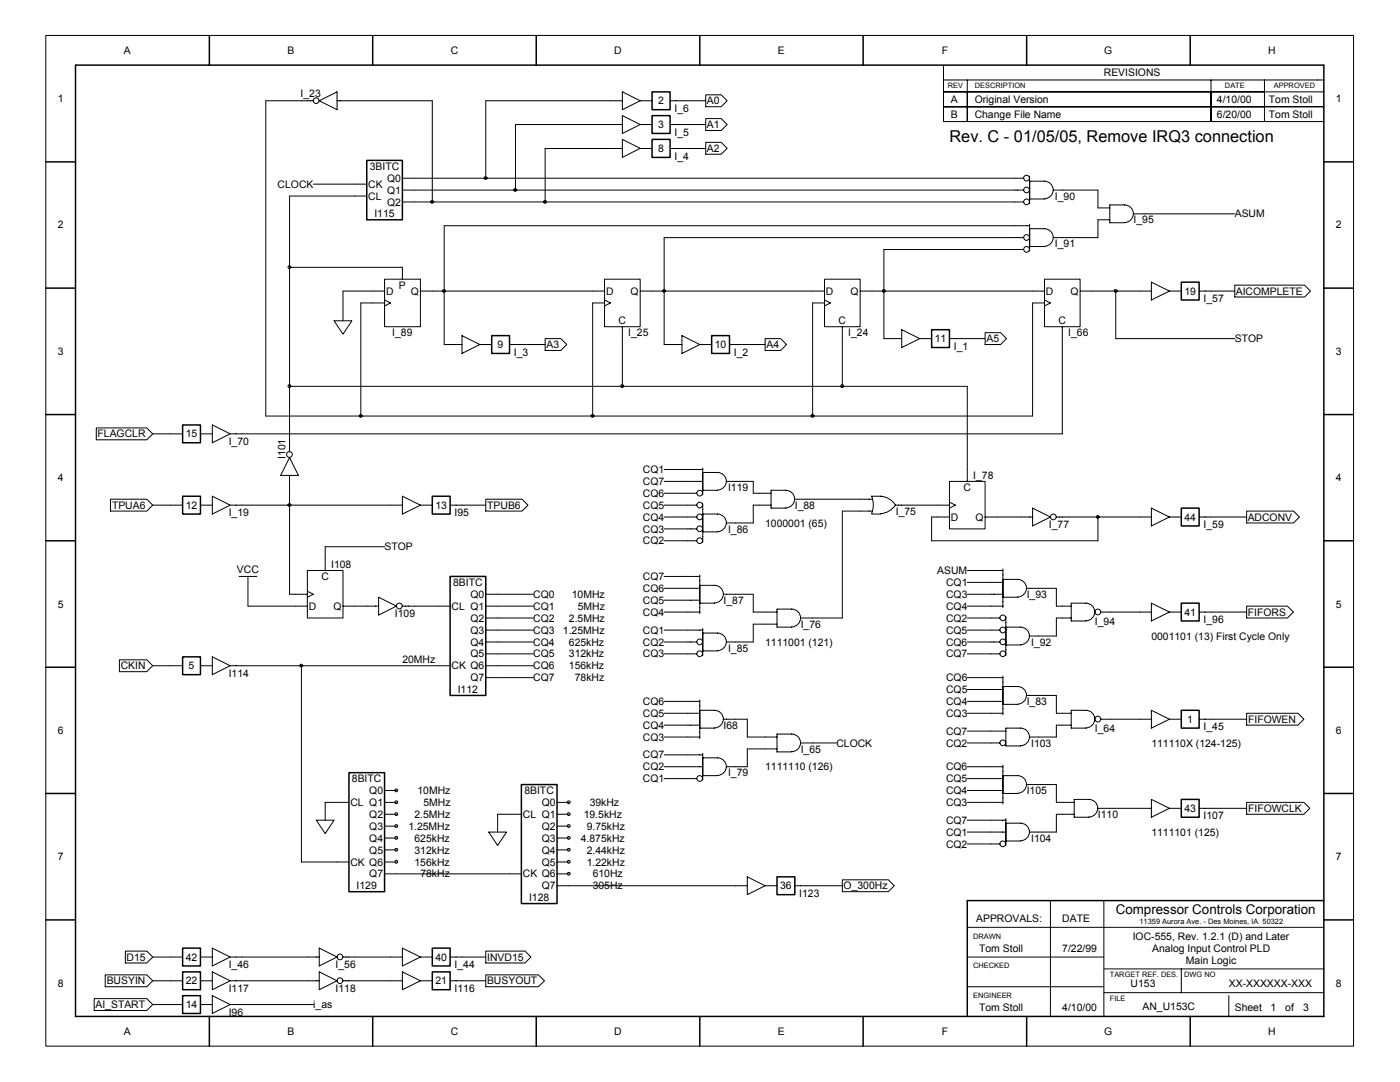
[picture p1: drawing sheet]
<svg xmlns="http://www.w3.org/2000/svg" width="279mm" height="216mm" viewBox="0 0 279 216" stroke-linecap="round" stroke-linejoin="round" font-family="sans-serif">
<g fill="none" stroke="#000" stroke-width=".2">
<path d="M9.1 7.1h261v201.6h-261zM124.2 18.3l3.6 1.8-3.6 1.8zM140.8 18.9h3.1l1.2 1.2-1.2 1.2h-3.1zM188.3 18.3h4.7v3h-4.7zM188.3 13v5.3h75.9M188.3 16h75.9M193 18.3h48.7v3h-48.7zM193 16v2.3M241.7 18.3h10.6v3h-10.6zM241.7 16v2.3M252.3 16v2.3M62.5 36.7h10.7"/>
<path d="M62.5 20.1h-9.5v62.9h153.1v-22.5h2.3M63.7 20.1l3.6-1.8v3.6zM67.3 20.1h19v20.2M73.2 39.1h-15.4v51M80.3 37.9h124M80.3 35.6h124M124.2 27.8l3.6 1.8-3.6 1.8zM124.2 23.1l3.6 1.7-3.6 1.8zM124.2 29.6h-15.4v10.7M124.2 24.8h-21.3v13.1M124.2 20.1h-27.3v15.5M127.8 29.6h2.3"/>
<path d="M127.8 24.8h2.3M127.8 20.1h2.3M133.7 29.6h7.1M133.7 24.8h7.1M133.7 20.1h7.1M140.8 23.7h3.1l1.2 1.1-1.2 1.2h-3.1zM140.8 28.4h3.1l1.2 1.2-1.2 1.2h-3.1zM188.3 21.3h4.7v3h-4.7zM188.3 21.3h75.9M193 21.3h48.7v3h-48.7zM205.5 39.7h2.9M205.5 36.2h2.9"/>
<path d="M205.5 35.3v5.3M208.4 36.2a1.76 1.76 0 0 1 1.8 1.7 1.76 1.76 0 0 1-1.8 1.8M210.2 37.9h8.9v3.6h2.4M241.7 21.3h10.6v3h-10.6zM252.3 24.3h11.9M57.8 53.3h22.5v2.4M76.8 55.7h7.1v9.5h-7.1zM76.8 59.9l1.1 .6-1.1 .5M76.8 58.1h-8.3v5.9M80.3 40.3h124M83.9 58.1h36.7M120.6 55.7h7.2v9.5h-7.2z"/>
<path d="M120.6 59.9l1.2 .6-1.2 .5M127.8 58.1h36.7M164.5 55.7h7.2v9.5h-7.2zM164.5 59.9l1.2 .6-1.2 .5M171.7 58.1h36.7M204.3 47.4h-71.8v21.3h3.6M204.3 49.8h-27.9v17.8h3.6M205.5 44.7v5.4M205.5 45h-116.9v23.7h3.6M205.5 49.2h2.9M205.5 45.6h2.9M208.4 45.6a1.76 1.76 0 0 1 1.8 1.8 1.76 1.76 0 0 1-1.8 1.7"/>
<path d="M208.4 55.7h7.2v9.5h-7.2zM208.4 59.9l1.2 .6-1.2 .5M215.6 58.1h14.2M221.5 43.9h-2.4v3.5h-8.9M222.7 58.1v9.5h23.7M224.4 40.9a1.76 1.76 0 0 1 1.8 1.8 1.76 1.76 0 0 1-1.8 1.7M224.5 40.9h-3v3.5h3M226.2 42.7h20.2M229.8 56.3l3.6 1.8-3.6 1.8zM233.4 58.1h2.4M239.3 58.1h7.1M246.4 56.9h13.9l1.2 1.2-1.2 1.2h-13.9z"/>
<path d="M57.8 77.1h135.2v19M66.7 64h3.5l-1.7 2.7zM76.8 60.5h-4.8v22.5M92.2 67l3.6 1.7-3.6 1.8zM95.8 68.7h2.3M101.7 68.7h7.1M108.8 67.6h3.1l1.2 1.1-1.2 1.2h-3.1zM120.6 60.5h-2.3v22.5M124.2 65.2v11.9M136.1 67l3.6 1.7-3.6 1.8zM139.7 68.7h2.3M145.6 68.7h7.1"/>
<path d="M152.7 67.6h3.1l1.2 1.1-1.2 1.2h-3.1zM164.5 60.5h-2.3v22.5M168.1 65.2v11.9M180 65.8l3.6 1.8-3.6 1.7zM183.6 67.6h2.3M189.5 67.6h7.1M196.6 66.4h3.1l1.2 1.2-1.2 1.1h-3.1zM212 65.2v21.4h-166.1M19.2 85.4h10.1l1.2 1.2-1.2 1.2h-10.1zM22.1 99.6h7.2l1.2 1.2-1.2 1.2h-7.2zM30.5 86.6h5.9M40 86.6h2.4"/>
<path d="M42.4 99l3.5 1.8-3.5 1.8zM42.4 84.8l3.5 1.8-3.5 1.7zM57.8 91.3l1.8 3.6h-3.6zM57.8 94.9v23.7h3.5M80.3 99l3.6 1.8-3.6 1.8zM96.9 99.6h7.3l1.2 1.2-1.2 1.2h-7.3zM132.5 93.7h7.8M132.5 96.1h7.8M132.5 98.4h6.6M140.3 94.3h2.9a1.76 1.76 0 0 1 1.7 1.7 1.76 1.76 0 0 1-1.7 1.8M140.3 93.4v5.3M140.3 97.8h2.9"/>
<path d="M145 96.1h5.3v2.3h3.6M156.8 97.8a1.76 1.76 0 0 1 1.8 1.8 1.76 1.76 0 0 1-1.8 1.7M156.8 97.8h-2.9v3.6h2.9M158.6 99.6h15.4M173.9 99a4.8 4.8 0 0 1 0 3.5M174 99h1.8M175.8 99a3.8 3.8 0 0 1 2.9 1.8 3.8 3.8 0 0 1-2.9 1.7M189.5 96.1h7.1v9.4h-7.1zM30.5 100.8h5.9M40 100.8h2.4M45.9 100.8h34.4M47.7 115h3.6"/>
<path d="M49.5 115v5.9h11.8M61.3 113.8h7.2v9.5h-7.2zM61.3 118l1.2 .6-1.2 .6M75.6 119.2l3.5 1.7-3.5 1.8zM76.8 109.1h-11.9v4.7M83.9 100.8h2.4M89.8 100.8h7.1M96.9 118.6h9.5M132.5 105.5h6.6M132.5 107.9h6.6M132.5 103.2h6.6M132.5 100.8h6.6"/>
<path d="M132.5 119.8h7.2M132.5 115h7.2M132.5 117.4h7.2M139.7 114.7v7.7M139.7 116.8h2.9M140.3 102.6h2.9a1.76 1.76 0 0 1 1.7 1.7 1.76 1.76 0 0 1-1.7 1.8M140.3 100.5v7.7M140.3 106.1h2.9M142.6 116.8a1.76 1.76 0 0 1 1.8 1.8 1.76 1.76 0 0 1-1.8 1.7M144.4 118.6h5.9v3.5h4.8M153.9 100.8h-3.6v3.6h-5.3M174 102h-5.9v21.3h-8.3"/>
<path d="M174 102.6h1.8M178.8 100.8h10.7M189.5 103.2h-3.6v4.7h33.2v-4.7M189.5 100.2l1.2 .6-1.2 .6M193 118.6h7.2M193 113.8h7.2M193 116.2h7.2M196.6 103.2h9.5M200.2 113.5v7.7M200.2 119.2h2.9M200.2 115.6h2.9M203.1 115.6a1.76 1.76 0 0 1 1.8 1.8 1.76 1.76 0 0 1-1.8 1.7"/>
<path d="M204.9 117.4h5.9v3.5h3M206.1 101.4l3.5 1.8-3.5 1.7zM210.8 103.2h19M229.8 101.4l3.6 1.8-3.6 1.7zM233.4 103.2h2.4M239.3 103.2h9.5M248.8 102h9.3l1.2 1.2-1.2 1.2h-9.3zM23.8 131.7h5.5l1.2 1.1-1.2 1.2h-5.5zM30.5 132.8h5.9M40 132.8h2.4M42.4 131.1l3.5 1.7-3.5 1.8zM45.9 132.8h43.9"/>
<path d="M60.2 132.8v39.2h9.4M68.5 120.9h7.1M80.3 120.9h9.5M96.9 132.8h9.5M96.9 120.9h9.5M96.9 135.2h9.5M96.9 130.5h9.5M96.9 128.1h9.5M96.9 125.7h9.5M96.9 123.3h9.5M132.5 130.5h6.6M132.5 128.1h6.6"/>
<path d="M132.5 125.7h7.8M132.5 140h7.2M132.5 122.1h7.2M139.7 139.7v7.7M139.7 120.4h2.9M140.3 126.3h2.9a1.76 1.76 0 0 1 1.7 1.8 1.76 1.76 0 0 1-1.7 1.7M140.3 125.4v5.4M140.3 129.9h2.9M155.1 124.5h-4.8v3.6h-5.3M158 125.1a1.78 1.78 0 0 0 1.8-1.8 1.78 1.78 0 0 0-1.8-1.8h-2.9v3.6h2.9M193 120.9h7.2M193 135.2h7.2"/>
<path d="M193 130.5h6.6M193 128.1h6.6M193 125.7h6.6M193 123.3h6.6M193 140h7.2M193 137.6h7.2M200.2 134.9v7.7M200.2 137h2.9M200.7 123v7.8M200.7 128.7h3M200.7 125.1h3M203.1 137a1.76 1.76 0 0 1 1.8 1.7 1.76 1.76 0 0 1-1.8 1.8"/>
<path d="M203.7 125.1a1.76 1.76 0 0 1 1.7 1.8 1.76 1.76 0 0 1-1.7 1.8M204.9 138.8h5.9v3.5h3M213.8 123.3h-3v3.6h-5.3M216.7 120.4a1.76 1.76 0 0 1 1.8 1.7 1.76 1.76 0 0 1-1.8 1.8M216.7 120.4h-2.9v3.5h2.9M219.7 122.1h10.1M229.8 120.4l3.6 1.7-3.6 1.8zM233.4 122.1h2.4M239.3 122.1h9.5M248.8 120.9h8.1l1.2 1.2-1.2 1.2h-8.1zM76.8 157.7h2.3M132.5 147.1h7.2"/>
<path d="M132.5 150.6h7.8M132.5 153h7.8M132.5 155.4h6.6M132.5 144.7h7.2M132.5 142.3h7.2M139.7 145.3h2.9M139.7 141.7h2.9M140.3 151.2h2.9a1.76 1.76 0 0 1 1.7 1.8 1.76 1.76 0 0 1-1.7 1.7M140.3 154.8h2.9M140.3 150.3v5.4M142.6 141.7a1.76 1.76 0 0 1 1.8 1.8 1.76 1.76 0 0 1-1.8 1.7M144.4 143.5h4.7v3.6h6"/>
<path d="M155.1 149.4h-6v3.6h-4.1M158 150a1.76 1.76 0 0 0 1.8-1.8 1.76 1.76 0 0 0-1.8-1.7h-2.9v3.5h2.9M159.8 148.3h7.1M193 157.7h7.2M193 148.3h6.6M193 145.9h7.7M193 153h7.2M193 155.4h7.2M193 142.3h7.2M200.2 154.8h2.9M200.2 158.3h2.9M200.2 152.7v7.7"/>
<path d="M200.2 140.5h2.9M203.1 154.8a1.76 1.76 0 0 1 1.8 1.7 1.76 1.76 0 0 1-1.8 1.8M203.7 145.3a1.76 1.76 0 0 1 1.7 1.7 1.76 1.76 0 0 1-1.7 1.8M203.7 145.3h-3v3.5h3M204.9 156.5h5.9v3.6h3.6M213.8 144.7h-3v2.4h-5.3M216.7 141.7a1.76 1.76 0 0 1 1.8 1.8 1.76 1.76 0 0 1-1.8 1.7M216.7 141.7h-2.9v3.6h2.9M217.3 159.5a1.76 1.76 0 0 1 1.8 1.8 1.76 1.76 0 0 1-1.8 1.7M217.3 159.5h-2.9v3.6h2.9M219.7 143.5h10.1M229.8 141.7l3.6 1.8-3.6 1.8z"/>
<path d="M229.8 159.5l3.6 1.8-3.6 1.8zM233.4 143.5h2.4M239.3 143.5h9.5M248.8 142.3h10.2l1.2 1.2-1.2 1.2h-10.2zM63.1 163.7h3.6l-1.8 2.6zM69.6 160.1h-4.7v3.6M76.8 172h2.3M76.8 160.1h2.3M76.8 174.4h27.3M76.8 169.6h2.3M76.8 167.2h2.3M76.8 164.8h2.3"/>
<path d="M76.8 162.5h2.3M97.5 166h3.6l-1.8 2.7zM104.1 162.5h-4.8v3.5M111.2 172h2.3M111.2 160.1h2.3M111.2 174.4h2.3M111.2 169.6h2.3M111.2 167.2h2.3M111.2 164.8h2.3M111.2 162.5h2.3M111.2 176.7h37.9M149.1 175l3.6 1.7-3.6 1.8z"/>
<path d="M152.7 176.7h2.4M158.6 176.7h9.5M168.1 175.6h9.2l1.2 1.1-1.2 1.2h-9.2zM193 160.1h7.2M193 163.7h7.7M193 166h7.7M193 168.4h6.6M200.7 163.4v5.3M200.7 167.8h3M200.7 164.3h3M203.7 164.3a1.76 1.76 0 0 1 1.7 1.7 1.76 1.76 0 0 1-1.7 1.8M209.6 179.7v23.1"/>
<path d="M214.4 162.5h-3.6v3.5h-5.3M219.1 161.3h10.7M220.3 179.7v23.1M233.4 161.3h2.4M239.3 161.3h9.5M248.8 160.1h11.4l1.2 1.2-1.2 1.2h-11.4zM18.8 199.3h10.5l1.2 1.1-1.2 1.2h-10.5zM21 194.5h8.3l1.2 1.2-1.2 1.2h-8.3zM25 189.8h4.3l1.2 1.2-1.2 1.2h-4.3zM30.5 191h5.9M30.5 195.7h5.9M40 191h2.4"/>
<path d="M40 195.7h2.4M42.4 189.2l3.5 1.8-3.5 1.7zM42.4 193.9l3.5 1.8-3.5 1.8zM42.4 198.7l3.5 1.7-3.5 1.8zM45.9 191h17.8M45.9 195.7h17.8M63.7 189.2l3.6 1.8-3.6 1.7zM63.7 193.9l3.6 1.8-3.6 1.8zM68.5 191h11.8M68.5 195.7h11.8M80.3 189.2l3.6 1.8-3.6 1.7zM80.3 193.9l3.6 1.8-3.6 1.8z"/>
<path d="M83.9 191h2.4M83.9 195.7h2.4M89.8 191h7.1M89.8 195.7h7.1M96.9 189.8h7.9l1.2 1.2-1.2 1.2h-7.9zM96.9 194.5h10.5l1.3 1.2-1.3 1.2h-10.5zM193 185h71.2M193 191h27.3M193 196.9h27.3M220.3 198.1h43.9M220.3 193.3h43.9M235.8 193.3v4.8"/>
<path d="M245.2 198.7v4.1M30.5 200.4h5.9M40 200.4h2.4M45.9 200.4h16.6"/>
<circle cx="63.1" cy="20.1" r=".57"/>
<circle cx="96.9" cy="35.5" r=".29"/>
<circle cx="102.8" cy="37.9" r=".29"/>
<circle cx="204.9" cy="37.9" r=".57"/>
<circle cx="204.9" cy="35.5" r=".57"/>
<circle cx="57.8" cy="53.3" r=".29"/>
<circle cx="86.2" cy="40.3" r=".29"/>
<circle cx="88.6" cy="58.1" r=".29"/>
<circle cx="108.8" cy="40.3" r=".29"/>
<circle cx="132.5" cy="58.1" r=".29"/>
<circle cx="176.4" cy="58.1" r=".29"/>
<circle cx="204.9" cy="40.3" r=".57"/>
<circle cx="204.9" cy="47.4" r=".57"/>
<circle cx="204.9" cy="49.8" r=".57"/>
<circle cx="222.6" cy="58.1" r=".29"/>
<circle cx="57.7" cy="77" r=".29"/>
<circle cx="124.2" cy="77" r=".29"/>
<circle cx="168.1" cy="77" r=".29"/>
<circle cx="57.8" cy="90.7" r=".57"/>
<circle cx="72" cy="83" r=".29"/>
<circle cx="118.2" cy="83" r=".29"/>
<circle cx="139.6" cy="98.4" r=".57"/>
<circle cx="162.1" cy="83" r=".29"/>
<circle cx="57.8" cy="100.8" r=".29"/>
<circle cx="139.6" cy="100.8" r=".57"/>
<circle cx="139.6" cy="107.9" r=".57"/>
<circle cx="139.6" cy="105.5" r=".57"/>
<circle cx="139.6" cy="103.1" r=".57"/>
<circle cx="210.2" cy="103.1" r=".57"/>
<circle cx="219.1" cy="103.1" r=".29"/>
<circle cx="60.1" cy="132.8" r=".29"/>
<circle cx="79.7" cy="120.9" r=".57"/>
<circle cx="139.6" cy="128.1" r=".57"/>
<circle cx="139.6" cy="130.4" r=".57"/>
<circle cx="200.1" cy="128.1" r=".57"/>
<circle cx="200.1" cy="125.7" r=".57"/>
<circle cx="200.1" cy="123.3" r=".57"/>
<circle cx="200.1" cy="130.4" r=".57"/>
<circle cx="219.1" cy="122.1" r=".57"/>
<circle cx="79.1" cy="157.7" r=".29"/>
<circle cx="139.6" cy="155.3" r=".57"/>
<circle cx="200.1" cy="148.2" r=".57"/>
<circle cx="219.1" cy="143.5" r=".57"/>
<circle cx="79.1" cy="172" r=".29"/>
<circle cx="79.1" cy="160.1" r=".29"/>
<circle cx="79.1" cy="164.8" r=".29"/>
<circle cx="79.1" cy="162.4" r=".29"/>
<circle cx="79.1" cy="169.6" r=".29"/>
<circle cx="79.1" cy="167.2" r=".29"/>
<circle cx="113.5" cy="172" r=".29"/>
<circle cx="113.5" cy="162.4" r=".29"/>
<circle cx="113.5" cy="164.8" r=".29"/>
<circle cx="113.5" cy="174.3" r=".29"/>
<circle cx="113.5" cy="160.1" r=".29"/>
<circle cx="113.5" cy="167.2" r=".29"/>
<circle cx="113.5" cy="169.6" r=".29"/>
<circle cx="200.1" cy="168.4" r=".57"/>
<circle cx="67.8" cy="190.9" r=".57"/>
<circle cx="67.8" cy="195.7" r=".57"/>
</g>
<g fill="none" stroke="#000" stroke-width=".3">
<path d="M15.1 13h249.1v189.8h-249.1zM41.8 7.1v5.9M74.4 7.1v5.9M107 7.1v5.9M130.1 18.3h3.6v3.6h-3.6zM139.7 7.1v5.9M172.3 7.1v5.9M204.9 7.1v5.9M237.5 7.1v5.9M9.1 32.3h6M73.2 32h7.1v11.9h-7.1zM130.1 27.8h3.6v3.6h-3.6z"/>
<path d="M130.1 23.1h3.6v3.5h-3.6zM264.2 32.3h5.9M9.1 57.5h6M235.8 56.3h3.5v3.6h-3.5zM264.2 57.5h5.9M98.1 67h3.6v3.5h-3.6zM142 67h3.6v3.5h-3.6zM185.9 65.8h3.6v3.5h-3.6zM9.1 82.7h6M36.4 99h3.6v3.6h-3.6zM36.4 84.8h3.6v3.5h-3.6zM86.3 99h3.5v3.6h-3.5z"/>
<path d="M264.2 82.7h5.9M9.1 107.9h6M89.8 115h7.1v23.8h-7.1zM235.8 101.4h3.5v3.5h-3.5zM264.2 107.9h5.9M9.1 133.1h6M36.4 131.1h3.6v3.5h-3.6zM235.8 120.4h3.5v3.5h-3.5zM264.2 133.1h5.9M9.1 158.3h6M69.6 154.2h7.2v23.7h-7.2zM104.1 156.5h7.1v23.8h-7.1z"/>
<path d="M235.8 141.7h3.5v3.6h-3.5zM235.8 159.5h3.5v3.6h-3.5zM264.2 158.3h5.9M155.1 175h3.5v3.5h-3.5zM264.2 179.7h-71.2v23.1M9.1 183.6h6M36.4 189.2h3.6v3.5h-3.6zM36.4 193.9h3.6v3.6h-3.6zM36.4 198.7h3.6v3.5h-3.6zM86.3 189.2h3.5v3.5h-3.5zM86.3 193.9h3.5v3.6h-3.5zM264.2 183.6h5.9"/>
<path d="M41.8 202.8v5.9M74.4 202.8v5.9M107 202.8v5.9M139.7 202.8v5.9M172.3 202.8v5.9M204.9 202.8v5.9M237.5 202.8v5.9"/>
</g>
<text font-size="3.3" x="189.5" y="28.4">Rev. C - 01/05/05, Remove IRQ3 connection</text>
<text font-size="2.7" x="222.7" y="182.4">Compressor Controls Corporation</text>
<g font-size="2.1">
<text x="24.7" y="10.8">A</text>
<text x="57.4" y="10.8">B</text>
<text x="90" y="10.8">C</text>
<text x="122.6" y="10.8">D</text>
<text x="155.2" y="10.8">E</text>
<text x="188" y="10.8">F</text>
<text x="220.4" y="10.8">G</text>
<text x="253.1" y="10.8">H</text>
<text x="220.3" y="15.2">REVISIONS</text>
<text x="11.5" y="20.4">1</text>
<text x="60" y="19.3">I_23</text>
<text x="131.4" y="20.8">2</text>
<text x="134.6" y="22.3">I_6</text>
<text x="141.1" y="20.8">A0</text>
<text x="189.8" y="23.5">B</text>
<text x="189.8" y="20.5">A</text>
<text x="194.5" y="23.5">Change File Name</text>
<text x="194.5" y="20.5">Original Version</text>
<text x="242.9" y="23.5">6/20/00</text>
<text x="242.9" y="20.5">4/10/00</text>
<text x="253.2" y="20.5">Tom Stoll</text>
<text x="253.2" y="23.5">Tom Stoll</text>
<text x="266.6" y="20.4">1</text>
<text x="131.4" y="25.6">3</text>
<text x="134.6" y="27.1">I_5</text>
<text x="141.1" y="25.6">A1</text>
<text x="73.8" y="33.9">3BITC</text>
<text x="131.4" y="30.4">8</text>
<text x="134.6" y="31.8">I_4</text>
<text x="141.1" y="30.4">A2</text>
<text x="55.4" y="37.5">CLOCK</text>
<text x="73.5" y="37.5">CK</text>
<text x="73.5" y="39.8">CL</text>
<text x="77.3" y="36.3">Q0</text>
<text x="77.3" y="38.7">Q1</text>
<text x="77.3" y="41">Q2</text>
<text x="210.5" y="39.8">I_90</text>
<text x="11.5" y="45.6">2</text>
<text x="74.7" y="43.4">I115</text>
<text x="226.2" y="44.6">I_95</text>
<text x="246.4" y="43.4">ASUM</text>
<text x="266.6" y="45.6">2</text>
<text x="210.5" y="49.3">I_91</text>
<text x="77" y="58.8">D</text>
<text x="79.6" y="57.6">P</text>
<text x="82" y="58.8">Q</text>
<text x="120.9" y="58.8">D</text>
<text x="125.9" y="58.8">Q</text>
<text x="164.8" y="58.8">D</text>
<text x="169.8" y="58.8">Q</text>
<text x="208.7" y="58.8">D</text>
<text x="213.7" y="58.8">Q</text>
<text x="236.4" y="58.8">19</text>
<text x="246.6" y="58.8">AICOMPLETE</text>
<text x="123.4" y="64.7">C</text>
<text x="167.3" y="64.7">C</text>
<text x="211.2" y="64.7">C</text>
<text x="240.2" y="60.3">I_57</text>
<text x="11.5" y="70.8">3</text>
<text x="78.3" y="67.1">I_89</text>
<text x="99.3" y="69.5">9</text>
<text x="102.6" y="71">I_3</text>
<text x="109.1" y="69.5">A3</text>
<text x="125.4" y="67.1">I_25</text>
<text x="142.7" y="69.5">10</text>
<text x="146.5" y="71">I_2</text>
<text x="153" y="69.5">A4</text>
<text x="169.3" y="67.1">I_24</text>
<text x="186.6" y="68.3">11</text>
<text x="190.4" y="69.8">I_1</text>
<text x="196.9" y="68.3">A5</text>
<text x="213.2" y="67.1">I_66</text>
<text x="246.4" y="68.3">STOP</text>
<text x="266.6" y="70.8">3</text>
<text x="19.5" y="87.3">FLAGCLR</text>
<text x="37.1" y="87.3">15</text>
<text x="45.6" y="88.8">I_70</text>
<text x="57" y="91.6" transform="rotate(-90 57 91.6)">I101</text>
<text x="128.3" y="94.4">CQ1</text>
<text x="194.2" y="95.6">I_78</text>
<text x="11.5" y="96">4</text>
<text x="22.4" y="101.5">TPUA6</text>
<text x="37.1" y="101.5">12</text>
<text x="86.9" y="101.5">13</text>
<text x="97.2" y="101.5">TPUB6</text>
<text x="128.3" y="101.5">CQ5</text>
<text x="128.3" y="96.8">CQ7</text>
<text x="128.3" y="99.1">CQ6</text>
<text x="145.3" y="98">I119</text>
<text x="158.6" y="101.5">I_88</text>
<text x="192.3" y="98">C</text>
<text x="266.6" y="96">4</text>
<text x="45.6" y="103">I_19</text>
<text x="90.7" y="103">I95</text>
<text x="128.3" y="106.3">CQ3</text>
<text x="128.3" y="103.9">CQ4</text>
<text x="145.3" y="106.3">I_86</text>
<text x="152.7" y="105.1">1000001 (65)</text>
<text x="178.8" y="102.7">I_75</text>
<text x="189.8" y="103.9">D</text>
<text x="194.7" y="103.9">Q</text>
<text x="209.3" y="105.4">I_77</text>
<text x="236.4" y="103.9">44</text>
<text x="240.2" y="105.4">I_59</text>
<text x="249" y="103.9">ADCONV</text>
<text x="66.1" y="113.4">I108</text>
<text x="76.7" y="109.8">STOP</text>
<text x="128.3" y="108.6">CQ2</text>
<text x="47.3" y="114.3">VCC</text>
<text x="64.1" y="115.7">C</text>
<text x="90.4" y="116.9">8BITC</text>
<text x="93.9" y="119.3">Q0</text>
<text x="106.4" y="119.3">CQ0</text>
<text x="114.1" y="119.3">10MHz</text>
<text x="128.3" y="115.7">CQ7</text>
<text x="128.3" y="118.1">CQ6</text>
<text x="187" y="114.6">ASUM</text>
<text x="188.8" y="116.9">CQ1</text>
<text x="188.8" y="119.3">CQ3</text>
<text x="204.9" y="119.3">I_93</text>
<text x="11.5" y="121.2">5</text>
<text x="61.6" y="121.7">D</text>
<text x="66.5" y="121.7">Q</text>
<text x="78.8" y="123.1">I109</text>
<text x="90.1" y="121.7">CL Q1</text>
<text x="93.9" y="124.1">Q2</text>
<text x="106.4" y="124.1">CQ2</text>
<text x="106.4" y="121.7">CQ1</text>
<text x="113.5" y="124.1">2.5MHz</text>
<text x="115.3" y="121.7">5MHz</text>
<text x="128.3" y="120.5">CQ5</text>
<text x="128.3" y="122.9">CQ4</text>
<text x="144.4" y="120.5">I_87</text>
<text x="159.8" y="125.3">I_76</text>
<text x="188.8" y="124.1">CQ2</text>
<text x="188.8" y="121.7">CQ4</text>
<text x="218.5" y="124.7">I_94</text>
<text x="236.4" y="122.9">41</text>
<text x="240.2" y="124.4">I_96</text>
<text x="249" y="122.9">FIFORS</text>
<text x="266.6" y="121.2">5</text>
<text x="93.9" y="126.4">Q3</text>
<text x="93.9" y="128.8">Q4</text>
<text x="93.9" y="131.2">Q5</text>
<text x="106.4" y="126.4">CQ3</text>
<text x="106.4" y="128.8">CQ4</text>
<text x="106.4" y="131.2">CQ5</text>
<text x="112.4" y="126.4">1.25MHz</text>
<text x="113.5" y="131.2">312kHz</text>
<text x="113.5" y="128.8">625kHz</text>
<text x="128.3" y="126.4">CQ1</text>
<text x="128.3" y="128.8">CQ2</text>
<text x="128.3" y="131.2">CQ3</text>
<text x="145.3" y="130">I_85</text>
<text x="152.7" y="128.8">1111001 (121)</text>
<text x="188.8" y="126.4">CQ5</text>
<text x="188.8" y="128.8">CQ6</text>
<text x="188.8" y="131.2">CQ7</text>
<text x="205.8" y="128.8">I_92</text>
<text x="229.8" y="127.6">0001101 (13) First Cycle Only</text>
<text x="24.1" y="133.6">CKIN</text>
<text x="37.6" y="133.6">5</text>
<text x="45.6" y="135">I114</text>
<text x="80.3" y="132.4">20MHz</text>
<text x="90.1" y="133.6">CK Q6</text>
<text x="93.9" y="135.9">Q7</text>
<text x="106.4" y="133.6">CQ6</text>
<text x="106.4" y="135.9">CQ7</text>
<text x="113.5" y="133.6">156kHz</text>
<text x="114.7" y="135.9">78kHz</text>
<text x="188.8" y="135.9">CQ6</text>
<text x="91.4" y="138.3">I112</text>
<text x="128.3" y="140.7">CQ6</text>
<text x="128.3" y="143">CQ5</text>
<text x="188.8" y="140.7">CQ4</text>
<text x="188.8" y="143">CQ3</text>
<text x="188.8" y="138.3">CQ5</text>
<text x="204.9" y="140.7">I_83</text>
<text x="11.5" y="146.4">6</text>
<text x="128.3" y="145.4">CQ4</text>
<text x="128.3" y="147.8">CQ3</text>
<text x="144.4" y="145.4">I68</text>
<text x="166.9" y="149">CLOCK</text>
<text x="188.8" y="149">CQ2</text>
<text x="188.8" y="146.6">CQ7</text>
<text x="205.8" y="149">I103</text>
<text x="218.5" y="146">I_64</text>
<text x="229.8" y="149">111110X (124-125)</text>
<text x="236.9" y="144.2">1</text>
<text x="240.2" y="145.7">I_45</text>
<text x="249.1" y="144.2">FIFOWEN</text>
<text x="266.6" y="146.4">6</text>
<text x="128.3" y="151.3">CQ7</text>
<text x="128.3" y="153.7">CQ2</text>
<text x="145.3" y="154.9">I_79</text>
<text x="152.7" y="153.7">1111110 (126)</text>
<text x="159.8" y="150.2">I_65</text>
<text x="188.8" y="153.7">CQ6</text>
<text x="69.9" y="160.8">CL Q1</text>
<text x="70.2" y="156.1">8BITC</text>
<text x="73.7" y="158.5">Q0</text>
<text x="83.3" y="158.5">10MHz</text>
<text x="84.5" y="160.8">5MHz</text>
<text x="104.6" y="158.5">8BITC</text>
<text x="108.1" y="160.8">Q0</text>
<text x="117.7" y="160.8">39kHz</text>
<text x="128.3" y="156.1">CQ1</text>
<text x="188.8" y="156.1">CQ5</text>
<text x="188.8" y="158.5">CQ4</text>
<text x="188.8" y="160.8">CQ3</text>
<text x="204.9" y="158.5">I105</text>
<text x="73.7" y="163.2">Q2</text>
<text x="73.7" y="165.6">Q3</text>
<text x="73.7" y="167.9">Q4</text>
<text x="81.5" y="165.6">1.25MHz</text>
<text x="82.7" y="163.2">2.5MHz</text>
<text x="82.7" y="167.9">625kHz</text>
<text x="104.4" y="163.2">CL Q1</text>
<text x="108.1" y="165.6">Q2</text>
<text x="108.1" y="167.9">Q3</text>
<text x="115.9" y="167.9">4.875kHz</text>
<text x="116.5" y="163.2">19.5kHz</text>
<text x="117.1" y="165.6">9.75kHz</text>
<text x="188.8" y="164.4">CQ7</text>
<text x="188.8" y="166.8">CQ1</text>
<text x="205.8" y="167.9">I104</text>
<text x="219.1" y="163.2">I110</text>
<text x="229.8" y="166.8">1111101 (125)</text>
<text x="236.4" y="162">43</text>
<text x="240.2" y="163.5">I107</text>
<text x="249.1" y="162">FIFOWCLK</text>
<text x="11.5" y="171.7">7</text>
<text x="69.9" y="172.7">CK Q6</text>
<text x="73.7" y="170.3">Q5</text>
<text x="82.7" y="172.7">156kHz</text>
<text x="82.7" y="170.3">312kHz</text>
<text x="108.1" y="170.3">Q4</text>
<text x="108.1" y="172.7">Q5</text>
<text x="117.1" y="172.7">1.22kHz</text>
<text x="117.1" y="170.3">2.44kHz</text>
<text x="188.8" y="169.1">CQ2</text>
<text x="266.6" y="171.7">7</text>
<text x="71.2" y="177.5">I129</text>
<text x="73.7" y="175.1">Q7</text>
<text x="83.9" y="175.1">78kHz</text>
<text x="104.4" y="175.1">CK Q6</text>
<text x="105.6" y="179.8">I128</text>
<text x="108.1" y="177.5">Q7</text>
<text x="118.3" y="175.1">610Hz</text>
<text x="118.3" y="177.5">305Hz</text>
<text x="155.7" y="177.5">36</text>
<text x="159.5" y="178.9">I123</text>
<text x="168.4" y="177.5">O_300Hz</text>
<text x="194.8" y="184">APPROVALS:</text>
<text x="212" y="184">DATE</text>
<text x="25.3" y="191.7">D15</text>
<text x="37.1" y="191.7">42</text>
<text x="86.9" y="191.7">40</text>
<text x="97.2" y="191.7">INVD15</text>
<text x="195.4" y="189.9">Tom Stoll</text>
<text x="212" y="189.9">7/22/99</text>
<text x="226.1" y="187.5">IOC-555, Rev. 1.2.1 (D) and Later</text>
<text x="230" y="189.9">Analog Input Control PLD</text>
<text x="11.5" y="196.9">8</text>
<text x="21.3" y="196.4">BUSYIN</text>
<text x="37.1" y="196.4">22</text>
<text x="45.6" y="193.2">I_46</text>
<text x="45.6" y="197.9">I117</text>
<text x="67" y="193.2">I_56</text>
<text x="67" y="197.9">I118</text>
<text x="86.9" y="196.4">21</text>
<text x="90.7" y="193.2">I_44</text>
<text x="90.7" y="197.9">I116</text>
<text x="97.2" y="196.4">BUSYOUT</text>
<text x="225.6" y="197">U153</text>
<text x="236.7" y="192.3">Main Logic</text>
<text x="245.2" y="197">XX-XXXXXX-XXX</text>
<text x="266.6" y="196.9">8</text>
<text x="19" y="201.2">AI_START</text>
<text x="37.1" y="201.2">14</text>
<text x="45.6" y="202.6">I96</text>
<text x="62.5" y="201.2">i_as</text>
<text x="195.4" y="201.8">Tom Stoll</text>
<text x="212" y="201.8">4/10/00</text>
<text x="228" y="201.5">AN_U153C</text>
<text x="246.4" y="201.8">Sheet</text>
<text x="253.5" y="201.8">1</text>
<text x="256.5" y="201.8">of</text>
<text x="260.1" y="201.8">3</text>
<text x="24.7" y="206.5">A</text>
<text x="57.4" y="206.5">B</text>
<text x="90" y="206.5">C</text>
<text x="122.6" y="206.5">D</text>
<text x="155.2" y="206.5">E</text>
<text x="188" y="206.5">F</text>
<text x="220.4" y="206.5">G</text>
<text x="253.1" y="206.5">H</text>
</g>
<g font-size="1.5">
<text x="189.1" y="17.7">REV</text>
<text x="194.6" y="17.7">DESCRIPTION</text>
<text x="244.5" y="17.7">DATE</text>
<text x="254.2" y="17.7">APPROVED</text>
<text x="227.4" y="184.3">11359 Aurora Ave. - Des Moines, IA 50322</text>
<text x="194.2" y="187.3">DRAWN</text>
<text x="194.2" y="193.2">CHECKED</text>
<text x="221.5" y="195">TARGET REF. DES.</text>
<text x="236.3" y="195">DWG NO</text>
<text x="194.2" y="199.1">ENGINEER</text>
<text x="221.5" y="199.7">FILE</text>
</g>
</svg>
